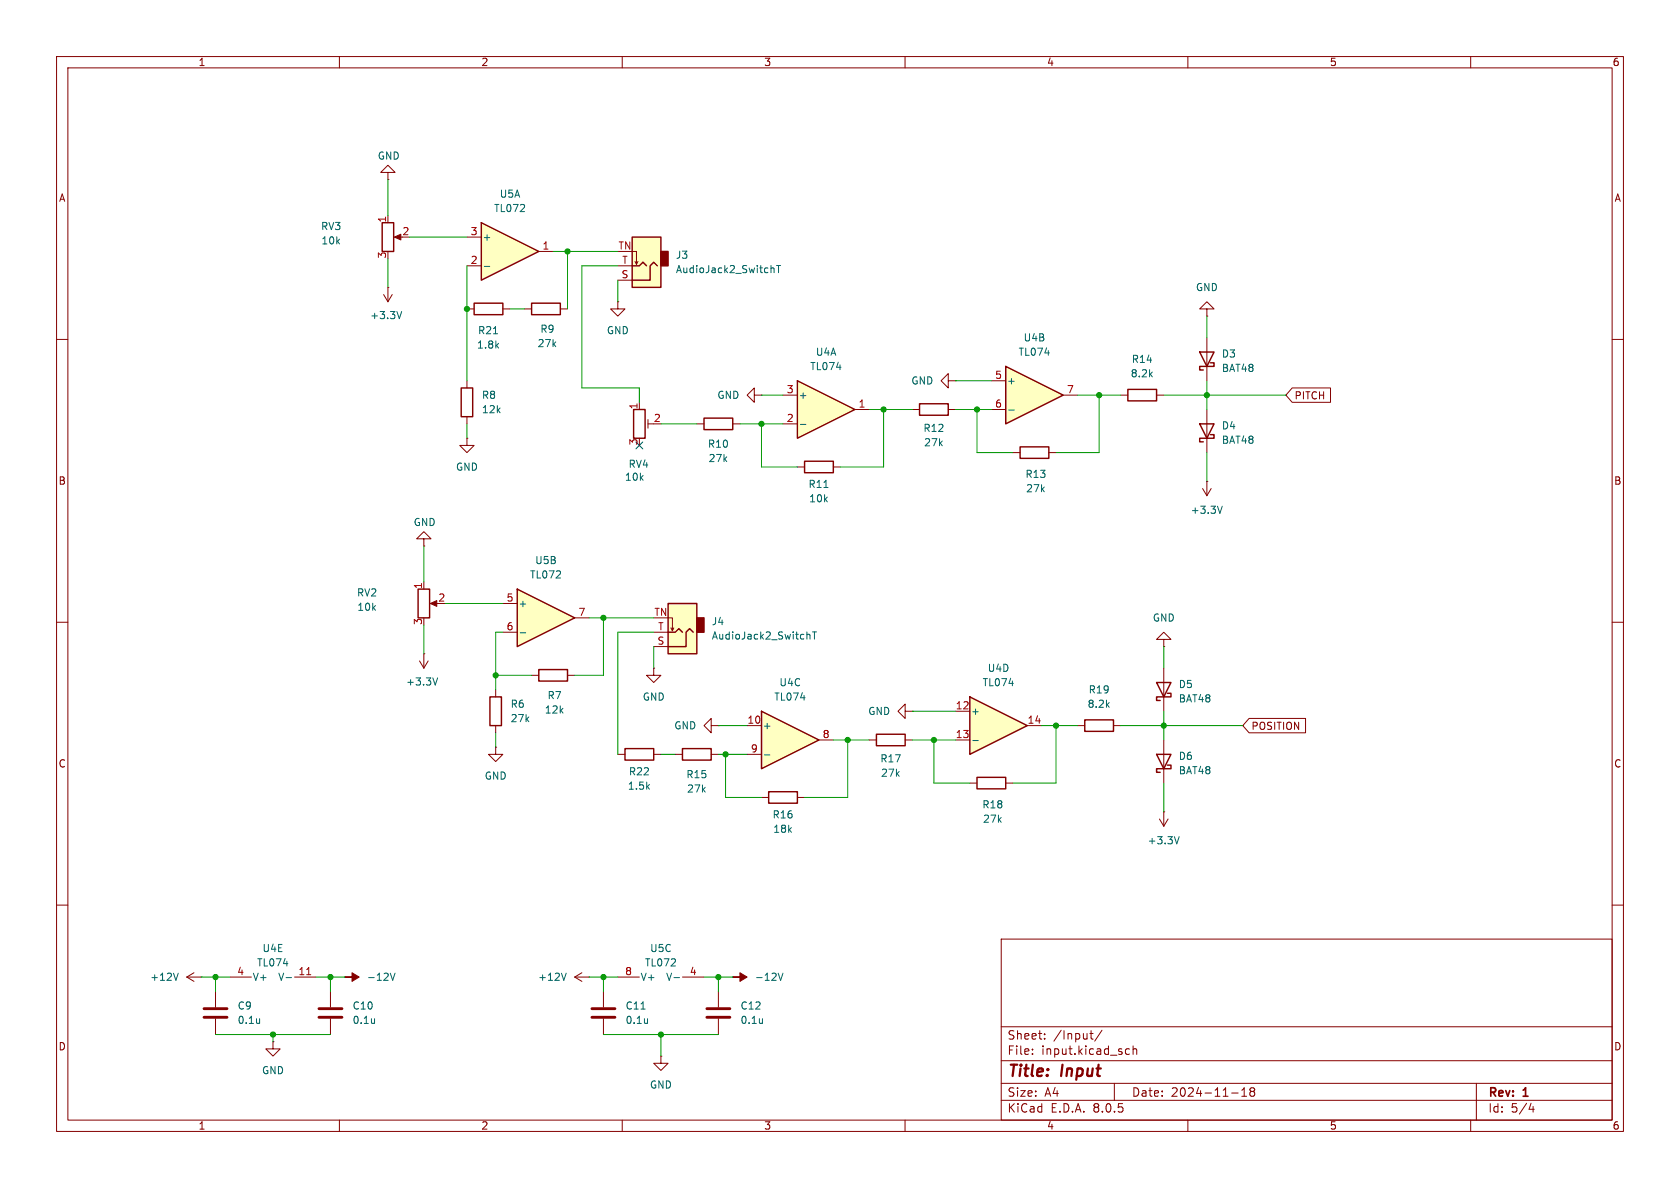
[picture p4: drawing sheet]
<svg xmlns="http://www.w3.org/2000/svg" width="297mm" height="210mm" viewBox="0 0 297 210" stroke-linecap="round" stroke-linejoin="round" font-family="sans-serif">
<g fill="none" stroke="#840000" stroke-width=".18">
<path d="M10 10h277v190h-277zM12 12h273v186h-273zM60 10v2M110 10v2M160 10v2M210 10v2M260 10v2M10 60h2M109.2 53.3v1.3h1.3l-1.3 1.3-1.3-1.3h1.3M109.2 53.3h.1M285 60h2M113 71.1v1.3"/>
<path d="M114.6 74.2v1.5M114.6 74.9h1M10 110h2M285 110h2M10 160h2M285 160h2M38.1 175.3v2.8M40.6 172.7h3.8M52.1 172.7h3.8M177 166h108v32h-108zM38.1 180.1v2.8M48.3 184.2v1.2h1.2l-1.2 1.3-1.3-1.3h1.3"/>
<path d="M48.3 184.2h.1M60 198v2M110 198v2M160 198v2M177 194.5h108M177 191.5h108M177 187.5h108M177 181.5h108M182.5 186.3v.1M182.5 185.5v.1M184.7 183.6v.1M184.7 182.8v.1"/>
<path d="M192.7 182.7h.5M192.9 182.2v1.3l.3 .2M194.8 182.1l-1.3 2M197 191.5v3M199 186.3l.2 .1 .5-.1M199.7 185.5l-.5-.1-.2 .1M200.3 185.5l.2-.1 .4 .1 .1 .9M200.3 184.9v1.5M210 198v2M217.7 193.2h1.2M219.5 193.8h.9M219.5 192.7l.5-.4v1.5"/>
<path d="M221.2 192.9l-.2 .3v.3l.2 .3 .5-.1 .1-.2-.1-.4-.2-.2M221.2 192.9l-.2-.2 .2-.4 .5 .1 .1 .2-.3 .3M221.2 192.9h.3M260 198v2M261 191.5v6.5M270.7 195l-.4 1.1h.9M271 195.6v1"/>
</g>
<path d="M36.1 179.8h4M36.1 178.3h4" fill="none" stroke="#840000" stroke-width=".51"/>
<path d="M50.6 172.8h.9M45.9 180.1v.8M45.9 180.8l-.1 .1" fill="none" stroke="#006464" stroke-width=".18"/>
<path d="M54.2 172.3h.7" fill="none" stroke="#a90000" stroke-width=".18"/>
<path d="M112 72.4h2v5.1h-2z" fill="none" stroke="#840000" stroke-width=".25"/>
<path d="M111.8 41.9h5v8.9h-5z" fill="#ffffc2"/>
<path d="M116.8 44.5h1.3v2.5h-1.3z" fill="#840000" stroke="#840000" stroke-width=".25"/>
<g fill="none" stroke="#840000" stroke-width=".18">
<path d="M68.6 30.5h1.2l-1.2-1.3-1.3 1.3h1.3v1.3M68.6 31.8h.1M68.6 38.1v1.3M67.8 52.1l.8 1.2M68.6 50.8h.1M68.6 50.8v2.5M69.3 52.1l-.7 1.2M70.1 41.9h1M109.2 49.5h2.6M109.2 47h2.6M111.8 44.5h.7v2.2l.3-.5M112.3 46.2l.2 .5"/>
<path d="M125.7 128.3v-1.3l-1.2 1.3 1.2 1.2v-1.2h1.3M127 128.3h.1M33 172.7l1.3 .8M33 172.7h2.6M34.3 172l-1.3 .7M35.6 172.7h.1M58.4 175.3v2.8M61 172.7h.1M101.6 172.7h2.5M101.6 172.7l1.3 .8M102.9 172l-1.3 .7M104.1 172.7h.1"/>
<path d="M58.4 180.1v2.8"/>
</g>
<path d="M67.6 39.4h2v5.1h-2zM111.8 41.9h5v8.9h-5zM111.8 47h1.2l.7-.6 .6 .6M116.2 47l-.6-.6-.7 .6v2.5h-3.1" fill="none" stroke="#840000" stroke-width=".25"/>
<path d="M71 55.1l-.4 1.2M136.4 47.4h.4v.8M137.3 46.9h.7M137.6 46.9v1.3M31.5 172l-.4 1.3M69 172l.4 1.3 .4-1.3M100.1 172l-.4 1.3M66.2 180.1v.8M66.2 180.8v.1" fill="none" stroke="#006464" stroke-width=".18"/>
<path d="M56.4 179.8h4.1M56.4 178.3h4.1" fill="none" stroke="#840000" stroke-width=".51"/>
<g fill="#840000" stroke="#840000" stroke-width=".18">
<path d="M61 172.7h1.2v-.7l1.3 .7-1.3 .8v-.8z"/>
<path d="M69.7 41.9l1.2-.5v1z"/>
</g>
<path d="M134.6 125.7l10.2 5.1-10.2 5.1z" fill="#ffffc2"/>
<path d="M134.6 125.7l10.2 5.1-10.2 5.1z" fill="none" stroke="#840000" stroke-width=".25"/>
<path d="M132.1 128.3h2.5M132.1 133.4h2.5M144.8 130.8h2.5" fill="none" stroke="#840000" stroke-width=".18"/>
<path d="M135.1 133.4h1" fill="none" stroke="#006464" stroke-width=".18"/>
<path d="M118.1 106.7h5.1v8.9h-5.1z" fill="#ffffc2"/>
<path d="M123.2 109.2h1.3v2.6h-1.3z" fill="#840000" stroke="#840000" stroke-width=".25"/>
<path d="M74.9 95.3h1.3l-1.3-1.3-1.2 1.3h1.2v1.2M74.9 96.5h.1M74.9 102.9v1.2M76.5 106.7h1M115.6 114.3h2.5M115.6 111.8h2.5M118.1 109.2h.8v2.3l.2-.5M118.6 111l.3 .5" fill="none" stroke="#840000" stroke-width=".18"/>
<path d="M73.9 104.1h2v5.1h-2zM118.1 106.7h5.1v8.9h-5.1zM118.1 111.8h1.3l.6-.7 .6 .7M122.6 111.8l-.7-.7-.6 .7v2.5h-3.2" fill="none" stroke="#840000" stroke-width=".25"/>
<path d="M142.7 112.2h.4l.1 .8M143.6 111.7h.7M144 111.7v1.3" fill="none" stroke="#006464" stroke-width=".18"/>
<path d="M76.1 106.7l1.1-.5v1z" fill="#840000" stroke="#840000" stroke-width=".18"/>
<path d="M91.4 104.1l10.2 5.1-10.2 5.1z" fill="#ffffc2"/>
<path d="M83.8 53.6h5.1v2h-5.1zM94 53.6h5.1v2h-5.1zM81.5 68.6h2.1v5.1h-2.1zM199.4 68.8h5.1v2.1h-5.1zM212.1 62.2h2.5l-1.2 2.6zM214 64.1h.6v.7h-2.5v.6h.6M91.4 104.1l10.2 5.1-10.2 5.1zM110.5 132.3h5.1v2.1h-5.1zM120.6 132.3h5.1v2.1h-5.1zM135.9 140h5.1v2h-5.1zM154.9 129.8h5.1v2h-5.1z" fill="none" stroke="#840000" stroke-width=".25"/>
<g fill="none" stroke="#840000" stroke-width=".18">
<path d="M82.5 54.6h1.3M88.9 54.6h1.3M92.7 54.6h1.3M99.1 54.6h1.2M213.4 54.6h1.2l-1.2-1.3-1.3 1.3h1.3v1.3M213.4 55.9h.1M213.4 59.7v7.6M82.5 77.5v1.2h1.3l-1.3 1.3-1.2-1.3h1.2M82.5 77.5h.1M82.5 67.3v1.3M82.5 73.7v1.2M198.1 69.9h1.3"/>
<path d="M204.5 69.9h1.2M74.2 116.8l.7 1.3M74.9 115.6h.1M74.9 115.6v2.5M75.7 116.8l-.8 1.3M88.9 106.7h2.5M88.9 111.8h2.5M101.6 109.2h2.5M115.6 118.1v1.3h1.2l-1.2 1.3-1.3-1.3h1.3M115.6 118.1h.1M109.2 133.4h1.3M115.6 133.4h1.2"/>
<path d="M119.4 133.4h1.2M125.7 133.4h1.3M153.7 130.8h1.2M160 125.7v-1.2l-1.3 1.2 1.3 1.3v-1.3h1.3M160 130.8h1.3M161.3 125.7h.1M134.6 141h1.3M141 141h1.2"/>
</g>
<path d="M87.2 59h.8M77.4 119.8l-.5 1.3M92 111.9h.9" fill="none" stroke="#006464" stroke-width=".18"/>
<path d="M85.1 39.4l10.1 5.1-10.1 5z" fill="#ffffc2"/>
<path d="M85.1 39.4l10.1 5.1-10.1 5zM142.2 81.5h5.1v2.1h-5.1zM204.5 133.4h2.5l-1.3 2.5zM206.4 135.3h.6v.6h-2.5v.6h.6" fill="none" stroke="#840000" stroke-width=".25"/>
<g fill="none" stroke="#840000" stroke-width=".18">
<path d="M82.5 47h2.6M82.5 41.9h2.6M95.2 44.5h2.6M141 82.6h1.2M147.3 82.6h1.3M212.6 86.4l.8 1.2M213.4 85.1h.1M213.4 85.1v2.5M214.1 86.4l-.7 1.2M205.7 130.8v7.6M205 144.8l.7 1.3M205.7 143.5h.1"/>
<path d="M205.7 143.5v2.6M206.5 144.8l-.8 1.3"/>
</g>
<path d="M85.6 47.1h1M145.7 86.2h.7M216.1 89.5l-.4 1.2M208.5 147.9l-.5 1.3" fill="none" stroke="#006464" stroke-width=".18"/>
<path d="M141 67.3l10.1 5.1-10.1 5.1z" fill="#ffffc2"/>
<path d="M141 67.3l10.1 5.1-10.1 5.1zM162.6 71.4h5v2h-5zM212.1 74.9h2.5l-1.2 2.6zM214 76.8h.6v.7h-2.5v.6h.6M204.5 120.7h2.5l-1.3 2.5zM206.4 122.6h.6v.6h-2.5v.6h.6" fill="none" stroke="#840000" stroke-width=".25"/>
<g fill="none" stroke="#840000" stroke-width=".18">
<path d="M138.4 74.9h2.6M138.4 69.9h2.6M151.1 72.4h2.6M161.3 72.4h1.3M167.6 67.3v-1.3l-1.2 1.3 1.2 1.3v-1.3h1.3M167.6 72.4h1.3M168.9 67.3h.1M213.4 72.4v7.6M205.7 113h1.3l-1.3-1.2-1.2 1.2h1.2v1.3M205.7 114.3h.1M205.7 118.1v7.6M127 175.3v2.8"/>
<path d="M129.5 172.7h.1M127 180.1v2.8"/>
</g>
<path d="M141.5 75h1M137.6 172l.4 1.3 .4-1.3M134.8 180.1v.8M134.8 180.8l-.1 .1" fill="none" stroke="#006464" stroke-width=".18"/>
<path d="M125 179.8h4M125 178.3h4" fill="none" stroke="#840000" stroke-width=".51"/>
<path d="M129.5 172.7h1.3v-.7l1.3 .7-1.3 .8v-.8z" fill="#840000" stroke="#840000" stroke-width=".18"/>
<path d="M177.8 64.8l10.2 5.1-10.2 5z" fill="#ffffc2"/>
<path d="M177.8 64.8l10.2 5.1-10.2 5zM180.3 79h5.1v2h-5.1zM172.7 137.4h5.1v2h-5.1z" fill="none" stroke="#840000" stroke-width=".25"/>
<path d="M175.3 67.3h2.5M175.3 72.4h2.5M188 69.9h2.5M179.1 80h1.2M185.4 80h1.3M171.4 138.4h1.3M177.8 138.4h1.3" fill="none" stroke="#840000" stroke-width=".18"/>
<path d="M178.3 72.5h1" fill="none" stroke="#006464" stroke-width=".18"/>
<path d="M171.4 123.2l10.2 5.1-10.2 5.1z" fill="#ffffc2"/>
<path d="M124.5 73.9h5v2h-5zM95.2 118.4h5.1v2h-5.1zM86.6 123.2h2v5.1h-2zM171.4 123.2l10.2 5.1-10.2 5.1zM191.8 127.3h5v2h-5z" fill="none" stroke="#840000" stroke-width=".25"/>
<g fill="none" stroke="#840000" stroke-width=".18">
<path d="M123.2 74.9h1.3M129.5 74.9h1.3M133.3 69.9v-1.3l-1.2 1.3 1.2 1.2v-1.2h1.3M134.6 69.9h.1M228.4 68.6h6.8v2.5h-6.8l-1.1-1.2zM94 119.4h1.2M100.3 119.4h1.3M87.6 132.1v1.3h1.3l-1.3 1.2-1.2-1.2h1.2M87.6 132.1h.1M87.6 121.9v1.3M87.6 128.3v1.2M168.9 125.7h2.5"/>
<path d="M168.9 130.8h2.5M181.6 128.3h2.5M190.5 128.3h1.3M196.8 128.3h1.3M220.8 127h10v2.5h-10l-1.1-1.2zM106.7 175.3v2.8M109.2 172.7h3.8M120.6 172.7h3.9M106.7 180.1v2.8M116.8 186.7v1.3h1.3l-1.3 1.2-1.2-1.2h1.2M116.8 186.7h.1"/>
</g>
<path d="M172 130.9h.9M113.3 178.4h.7M119.2 172.8h.9M114.5 180.1v.8M114.5 180.8l-.1 .1" fill="none" stroke="#006464" stroke-width=".18"/>
<path d="M104.6 179.8h4.1M104.6 178.3h4.1" fill="none" stroke="#840000" stroke-width=".51"/>
<g fill="none" stroke="#009600" stroke-width=".18">
<path d="M68.6 31.8v6.3M68.6 45.7v5.1M72.4 41.9h10.1M82.5 47v20.3M90.2 54.6h2.5M97.8 44.5h11.4M100.3 44.5v10.1M109.2 49.5v3.8M109.2 47h-6.3v21.6h10.1v2.5M213.4 55.9v3.8M82.5 74.9v2.6M116.8 74.9h6.4"/>
<path d="M130.8 74.9h7.6M134.6 74.9v7.7h6.4M134.6 69.9h3.8M153.7 72.4h7.6M156.2 72.4v10.2h-7.6M168.9 72.4h6.4M168.9 67.3h6.4M172.7 72.4v7.6h6.4M190.5 69.9h7.6M194.3 69.9v10.1h-7.6M205.7 69.9h21.6M213.4 67.3v5.1"/>
<path d="M74.9 96.5v6.4M213.4 80v5.1M74.9 110.5v5.1M78.7 106.7h10.2M87.6 119.4h6.4M88.9 111.8h-1.3v10.1M104.1 109.2h11.5M106.7 109.2v10.2h-5.1M115.6 111.8h-6.4v21.6M115.6 114.3v3.8M205.7 114.3v3.8M87.6 129.5v2.6"/>
<path d="M116.8 133.4h2.6M127 128.3h5.1M127 133.4h5.1M128.3 133.4v7.6h6.3M147.3 130.8h6.4M149.9 130.8v10.2h-7.7M161.3 130.8h7.6M161.3 125.7h7.6M165.1 130.8v7.6h6.3M184.1 128.3h6.4M186.7 128.3v10.1h-7.6M198.1 128.3h21.6"/>
<path d="M205.7 125.7v5.1M205.7 138.4v5.1M35.6 172.7h5M38.1 172.7v2.6M55.9 172.7h5.1M58.4 172.7v2.6M104.1 172.7h5.1M106.7 172.7v2.6M124.5 172.7h5M127 172.7v2.6M38.1 182.9h20.3M48.3 182.9v1.3"/>
<path d="M106.7 182.9h20.3M116.8 182.9v3.8"/>
</g>
<path d="M112.4 78.1l1.2 1.2M113.6 78.1l-1.2 1.2" fill="none" stroke="#000084" stroke-width=".18"/>
<g fill="#009600" stroke="#009600" stroke-width=".18">
<circle cx="134.6" cy="74.9" r=".46"/>
<circle cx="82.5" cy="54.6" r=".46"/>
<circle cx="100.3" cy="44.5" r=".46"/>
<circle cx="156.2" cy="72.4" r=".46"/>
<circle cx="172.7" cy="72.4" r=".46"/>
<circle cx="128.3" cy="133.4" r=".46"/>
<circle cx="127" cy="172.7" r=".46"/>
<circle cx="116.8" cy="182.9" r=".46"/>
<circle cx="87.6" cy="119.4" r=".46"/>
<circle cx="186.7" cy="128.3" r=".46"/>
<circle cx="194.3" cy="69.9" r=".46"/>
<circle cx="205.7" cy="128.3" r=".46"/>
<circle cx="213.4" cy="69.9" r=".46"/>
<circle cx="106.7" cy="109.2" r=".46"/>
<circle cx="149.9" cy="130.8" r=".46"/>
<circle cx="165.1" cy="130.8" r=".46"/>
<circle cx="106.7" cy="172.7" r=".46"/>
<circle cx="38.1" cy="172.7" r=".46"/>
<circle cx="58.4" cy="172.7" r=".46"/>
<circle cx="48.3" cy="182.9" r=".46"/>
</g>
<g font-size="2.8" fill="#840000">
<text x="178" y="190.9">Title:</text>
<text x="187.7" y="190.9">Input</text>
</g>
<g font-size="2.1" fill="#840000">
<text x="178" y="184">Sheet:</text>
<text x="186.2" y="184">/Input/</text>
<text x="178" y="186.7">File:</text>
<text x="184.1" y="186.7">input.kicad_sch</text>
<text x="178" y="196.9">KiCad</text>
<text x="178" y="194.1">Size:</text>
<text x="184.7" y="194.1">A4</text>
<text x="185.7" y="196.9">E.D.A.</text>
<text x="193.3" y="196.9">8.0.5</text>
<text x="200" y="194.1">Date:</text>
<text x="207" y="194.1">2024-11-18</text>
<text x="263" y="194.3">Rev:</text>
<text x="263" y="196.9">Id:</text>
<text x="267.1" y="196.9">5/4</text>
<text x="269.4" y="194.3">1</text>
</g>
<g font-size="1.8" fill="#840000">
<text x="35" y="11.9">1</text>
<text x="85" y="11.9">2</text>
<text x="135" y="11.9">3</text>
<text x="185" y="11.9">4</text>
<text x="235" y="11.9">5</text>
<text x="285" y="11.9">6</text>
<text x="10.3" y="35.9">A</text>
<text x="285.3" y="35.9">A</text>
<text x="228.8" y="70.8">PITCH</text>
<text x="10.3" y="85.9">B</text>
<text x="285.3" y="85.9">B</text>
<text x="221.1" y="129.2">POSITION</text>
<text x="10.3" y="135.9">C</text>
<text x="285.3" y="135.9">C</text>
<text x="10.3" y="185.9">D</text>
<text x="285.3" y="185.9">D</text>
<text x="35" y="199.9">1</text>
<text x="85" y="199.9">2</text>
<text x="135" y="199.9">3</text>
<text x="185" y="199.9">4</text>
<text x="235" y="199.9">5</text>
<text x="285" y="199.9">6</text>
</g>
<g font-size="1.8" fill="#006464">
<text x="66.7" y="28.4">GND</text>
<text x="88.3" y="35.2">U5A</text>
<text x="56.7" y="40.9">RV3</text>
<text x="87.3" y="37.7">TL072</text>
<text x="56.7" y="43.4">10k</text>
<text x="85.2" y="42.8">+</text>
<text x="119.4" y="45.9">J3</text>
<text x="119.4" y="48.5">AudioJack2_SwitchT</text>
<text x="211.3" y="51.7">GND</text>
<text x="65.3" y="56.6">+3.3V</text>
<text x="84.4" y="59.3">R21</text>
<text x="95.4" y="59">R9</text>
<text x="107.2" y="59.3">GND</text>
<text x="84.2" y="61.8">1.8k</text>
<text x="94.9" y="61.6">27k</text>
<text x="143.1" y="65.6">TL074</text>
<text x="144.1" y="63.1">U4A</text>
<text x="180" y="63.1">TL074</text>
<text x="180.9" y="60.6">U4B</text>
<text x="200" y="64.4">R14</text>
<text x="215.9" y="63.4">D3</text>
<text x="215.9" y="66">BAT48</text>
<text x="85.1" y="70.7">R8</text>
<text x="126.7" y="70.7">GND</text>
<text x="141.1" y="70.7">+</text>
<text x="161" y="68.2">GND</text>
<text x="177.9" y="68.2">+</text>
<text x="199.8" y="66.9">8.2k</text>
<text x="85.1" y="73.3">12k</text>
<text x="163.2" y="76.6">R12</text>
<text x="215.9" y="76.1">D4</text>
<text x="80.5" y="83.4">GND</text>
<text x="111" y="82.9">RV4</text>
<text x="125.1" y="79.3">R10</text>
<text x="125.2" y="81.9">27k</text>
<text x="163.3" y="79.1">27k</text>
<text x="215.9" y="78.7">BAT48</text>
<text x="110.4" y="85.2">10k</text>
<text x="142.8" y="86.5">R11</text>
<text x="143" y="89">10k</text>
<text x="181.2" y="84.7">R13</text>
<text x="181.3" y="87.2">27k</text>
<text x="73" y="93.2">GND</text>
<text x="210.4" y="91">+3.3V</text>
<text x="94.5" y="99.9">U5B</text>
<text x="63" y="105.6">RV2</text>
<text x="91.6" y="107.5">+</text>
<text x="93.6" y="102.5">TL072</text>
<text x="63.1" y="108.2">10k</text>
<text x="125.7" y="110.7">J4</text>
<text x="125.7" y="113.3">AudioJack2_SwitchT</text>
<text x="203.7" y="110.1">GND</text>
<text x="174.5" y="119">U4D</text>
<text x="71.7" y="121.4">+3.3V</text>
<text x="90.2" y="125.3">R6</text>
<text x="96.7" y="123.8">R7</text>
<text x="113.5" y="124.1">GND</text>
<text x="136.8" y="124.1">TL074</text>
<text x="137.7" y="121.5">U4C</text>
<text x="173.6" y="121.5">TL074</text>
<text x="192.2" y="125.3">8.2k</text>
<text x="192.4" y="122.8">R19</text>
<text x="208.3" y="121.8">D5</text>
<text x="208.3" y="124.4">BAT48</text>
<text x="90.2" y="127.9">27k</text>
<text x="96.2" y="126.3">12k</text>
<text x="119.1" y="129.1">GND</text>
<text x="134.7" y="129.1">+</text>
<text x="153.4" y="126.6">GND</text>
<text x="171.6" y="126.6">+</text>
<text x="111.1" y="137.3">R22</text>
<text x="121.2" y="137.8">R15</text>
<text x="155.5" y="135">R17</text>
<text x="155.7" y="137.5">27k</text>
<text x="208.3" y="134.5">D6</text>
<text x="208.3" y="137.1">BAT48</text>
<text x="85.6" y="138">GND</text>
<text x="110.9" y="139.8">1.5k</text>
<text x="121.4" y="140.3">27k</text>
<text x="173.6" y="143.1">R18</text>
<text x="136.5" y="144.9">R16</text>
<text x="136.6" y="147.4">18k</text>
<text x="173.7" y="145.6">27k</text>
<text x="202.8" y="149.5">+3.3V</text>
<text x="26.5" y="173.6">+12V</text>
<text x="44.6" y="173.6">V+</text>
<text x="45.3" y="171">TL074</text>
<text x="46.3" y="168.5">U4E</text>
<text x="49.1" y="173.6">V-</text>
<text x="64.8" y="173.6">-12V</text>
<text x="95" y="173.6">+12V</text>
<text x="113.2" y="173.6">V+</text>
<text x="113.9" y="171">TL072</text>
<text x="114.8" y="168.5">U5C</text>
<text x="117.7" y="173.6">V-</text>
<text x="133.4" y="173.6">-12V</text>
<text x="41.9" y="178.7">C9</text>
<text x="62.2" y="178.7">C10</text>
<text x="110.5" y="178.7">C11</text>
<text x="130.8" y="178.7">C12</text>
<text x="41.9" y="181.2">0.1u</text>
<text x="62.2" y="181.2">0.1u</text>
<text x="110.5" y="181.2">0.1u</text>
<text x="130.8" y="181.2">0.1u</text>
<text x="46.2" y="190.1">GND</text>
<text x="114.8" y="192.6">GND</text>
</g>
<g font-size="1.8" fill="#a90000">
<text x="68.3" y="39.4" transform="rotate(-90 68.3 39.4)">1</text>
<text x="71" y="41.7">2</text>
<text x="83.1" y="41.7">3</text>
<text x="68.3" y="45.8" transform="rotate(-90 68.3 45.8)">3</text>
<text x="83.1" y="46.7">2</text>
<text x="95.8" y="44.2">1</text>
<text x="109.2" y="44.2">TN</text>
<text x="109.9" y="46.7">T</text>
<text x="109.8" y="49.3">S</text>
<text x="139" y="69.6">3</text>
<text x="175.8" y="67.1">5</text>
<text x="188.5" y="69.6">7</text>
<text x="112.8" y="72.5" transform="rotate(-90 112.8 72.5)">1</text>
<text x="115.5" y="74.7">2</text>
<text x="139" y="74.7">2</text>
<text x="151.7" y="72.1">1</text>
<text x="175.8" y="72.1">6</text>
<text x="112.8" y="78.8" transform="rotate(-90 112.8 78.8)">3</text>
<text x="74.7" y="104.2" transform="rotate(-90 74.7 104.2)">1</text>
<text x="77.4" y="106.4">2</text>
<text x="89.5" y="106.4">5</text>
<text x="74.7" y="110.6" transform="rotate(-90 74.7 110.6)">3</text>
<text x="89.5" y="111.5">6</text>
<text x="102.2" y="109">7</text>
<text x="115.6" y="109">TN</text>
<text x="116.3" y="111.5">T</text>
<text x="116.1" y="114">S</text>
<text x="168.9" y="125.5">12</text>
<text x="132" y="128">10</text>
<text x="145.3" y="130.6">8</text>
<text x="168.9" y="130.6">13</text>
<text x="181.6" y="128">14</text>
<text x="132.6" y="133.1">9</text>
<text x="41.8" y="172.5">4</text>
<text x="52.7" y="172.5">11</text>
<text x="110.4" y="172.5">8</text>
<text x="121.8" y="172.5">4</text>
</g>
</svg>
